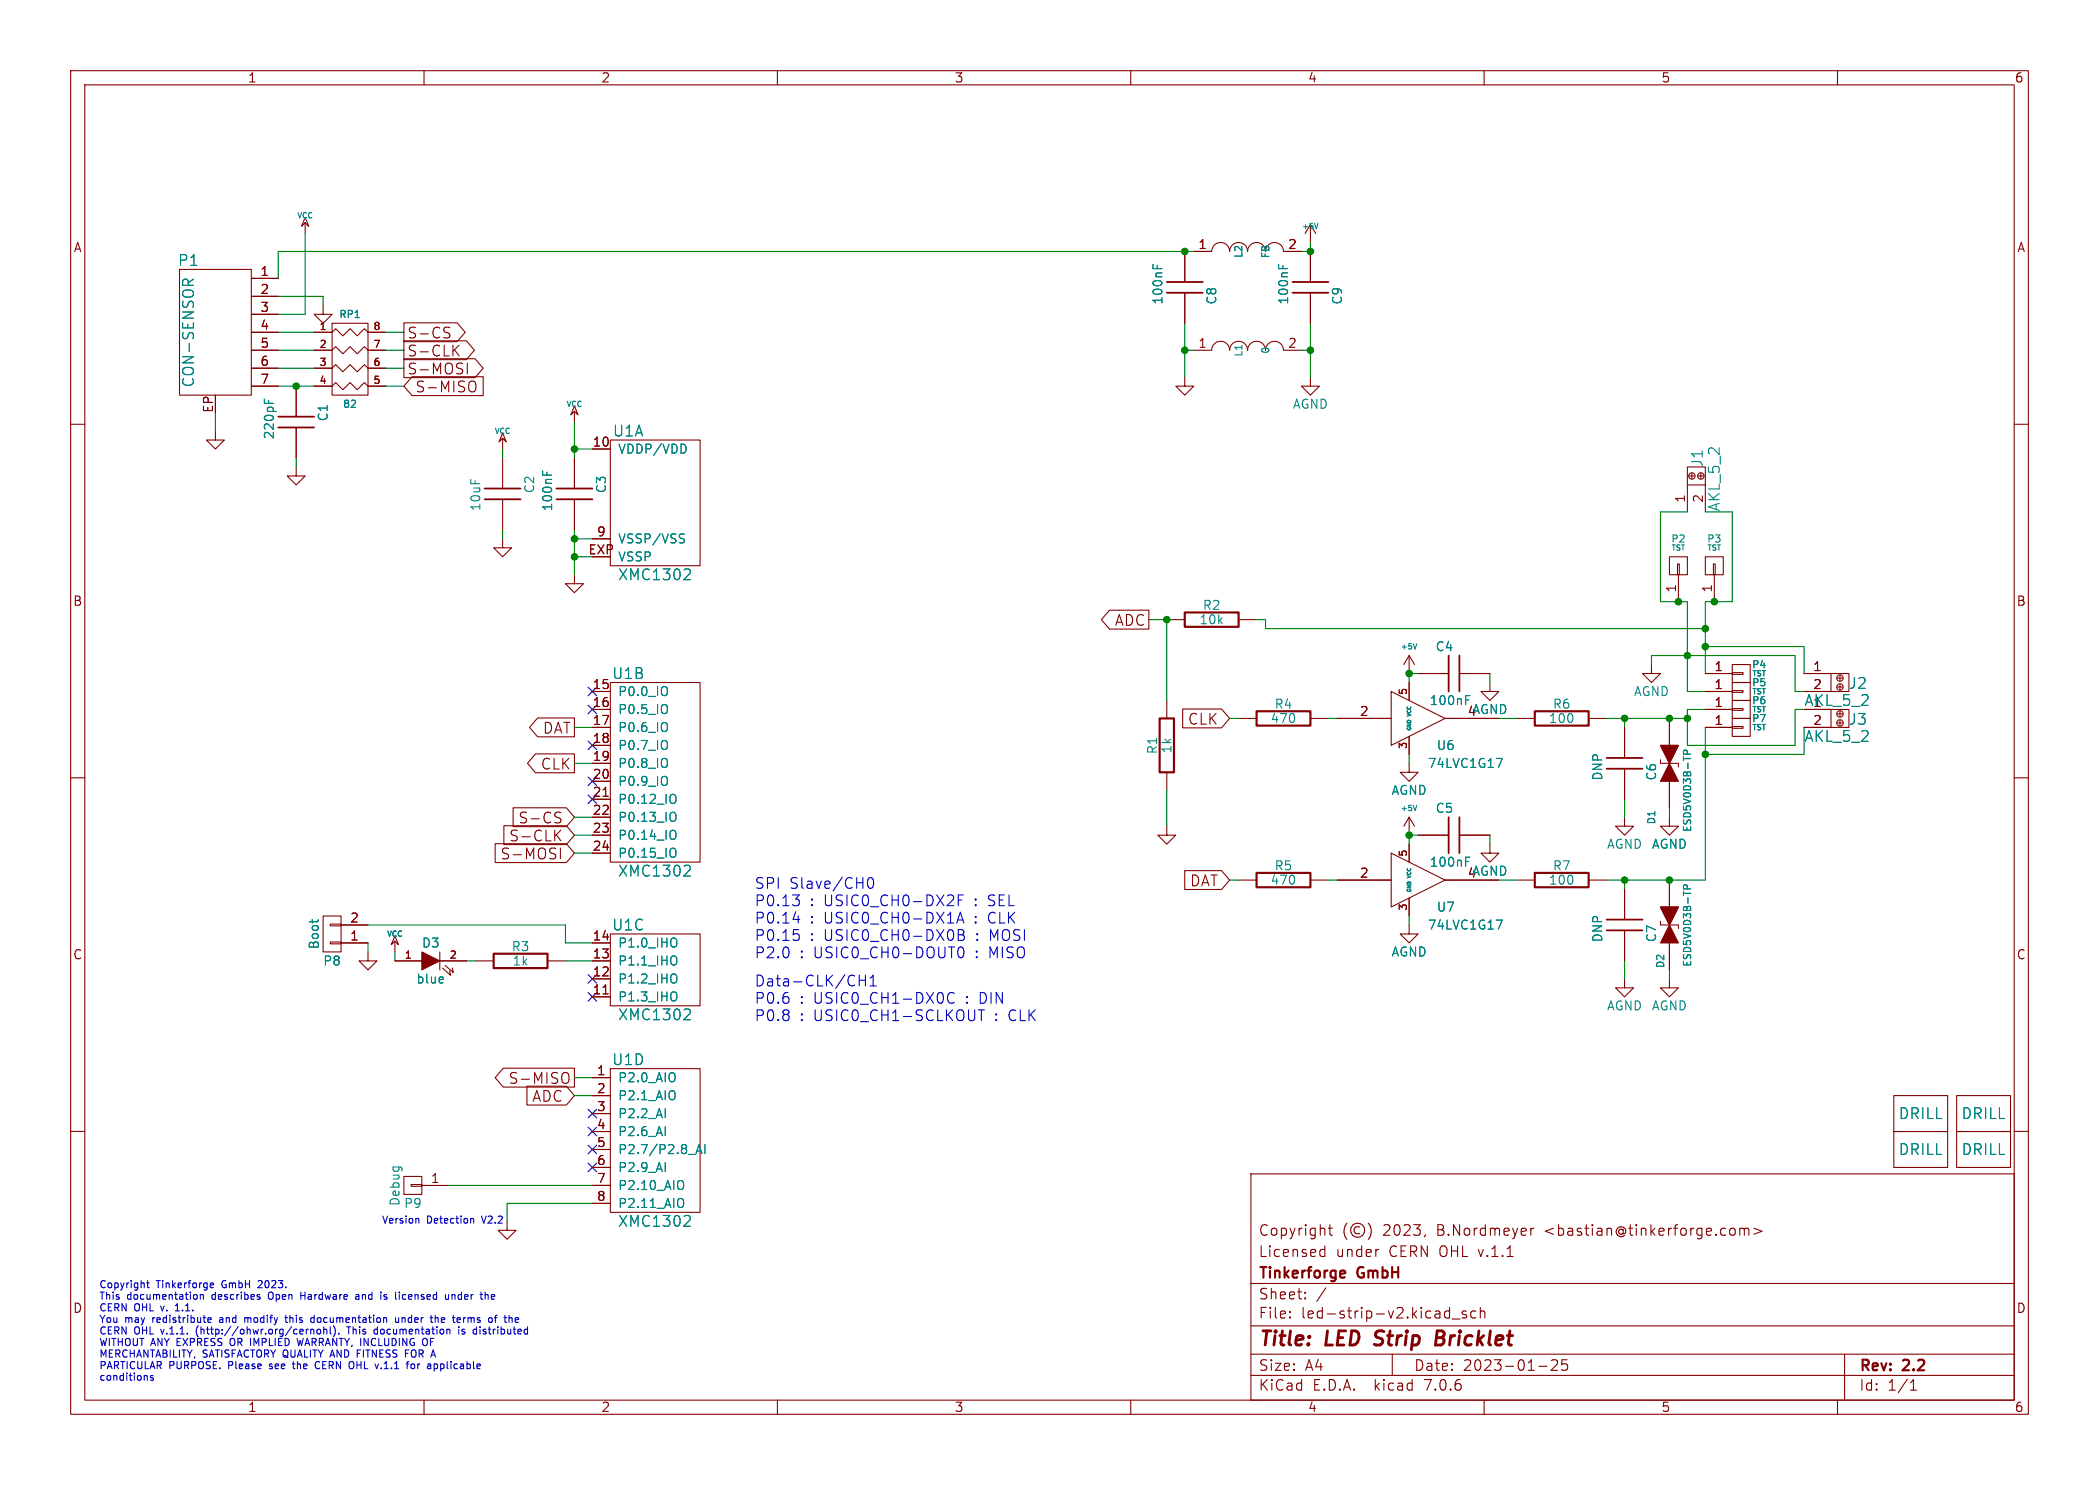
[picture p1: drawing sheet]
<svg xmlns="http://www.w3.org/2000/svg" width="297mm" height="210mm" viewBox="0 0 297 210" stroke-linecap="round" stroke-linejoin="round" font-family="sans-serif">
<g fill="none" stroke="#840000" stroke-width=".15">
<path d="M10 10h277v190h-277zM12 12h273v186h-273zM60 10v2M110 10v2M160 10v2M210 10v2M260 10v2M25.4 38.1h10.2v17.8h-10.2zM35.6 39.4h3.8M43.2 30.7l.5 1.3-.5-.5-.5 .5zM43.2 31.5v1.5M167.6 35.6v4.3"/>
<path d="M168.9 35.6h2.5a1.27 1.27 0 0 1 1.3-1.3 1.27 1.27 0 0 1 1.3 1.3 1.27 1.27 0 0 1 1.3-1.3 1.27 1.27 0 0 1 1.2 1.3 1.27 1.27 0 0 1 1.3-1.3 1.27 1.27 0 0 1 1.3 1.3 1.27 1.27 0 0 1 1.2-1.3 1.27 1.27 0 0 1 1.3 1.3h2.5M185.4 31.8l-.7 1.2M185.4 31.8v2.5M185.4 35.6v4.3M185.4 31.8l.8 1.2M10 60h2M35.6 41.9h3.8M35.6 44.5h3.8M35.6 47h3.8M35.6 49.5h3.8M35.6 52.1h3.8M35.6 54.6h3.8"/>
<path d="M41.9 54.6v4.3M44.4 54.6h2.6l.5-.5 1 1 1-1 1 1 1.1-1 .5 .5h2.5M44.4 52.1h2.6l.5-.5 1 1 1-1 1 1 1.1-1 .5 .5h2.5M44.4 49.5h2.6l.5-.5 1 1 1-1 1 1 1.1-1 .5 .5h2.5M44.4 47h2.6l.5-.5 1 1 1-1 1 1 1.1-1 .5 .5h2.5M45.7 43.2v1.3h1.3l-1.3 1.2-1.3-1.2h1.3M47 45.7h5.1v10.2h-5.1zM57.1 45.7h7.6l1.1 1.3-1.1 1.3h-7.6zM57.1 48.2h8.9l1.1 1.3-1.1 1.4h-8.9zM57.1 50.7h10.1l1.2 1.4-1.2 1.3h-10.1zM58.3 53.3h10.1v2.6h-10.1l-1.2-1.3zM63.1 47a.56 .56 0 0 1 .6 .4l-.2 .3-.5 .1"/>
<path d="M63.1 46.3h.6M64.3 49.5l.7 .8M65 48.8l-.9 .9M66.1 51.4v1.5M66.7 53.9a.51 .51 0 0 1 .6 .5v.5a.51 .51 0 0 1-.6 .5M81.3 57.4l.5 1.3-.5-.5-.5 .5zM81.3 58.2v1.5M167.6 53.3v1.3h1.3l-1.3 1.3-1.2-1.3h1.2M167.6 41.4v4.3M168.9 49.5h2.5a1.27 1.27 0 0 1 1.3-1.2 1.27 1.27 0 0 1 1.3 1.2 1.27 1.27 0 0 1 1.3-1.2 1.27 1.27 0 0 1 1.2 1.2 1.27 1.27 0 0 1 1.3-1.2 1.27 1.27 0 0 1 1.3 1.2 1.27 1.27 0 0 1 1.2-1.2 1.27 1.27 0 0 1 1.3 1.2h2.5M185.4 53.3v1.3h1.3l-1.3 1.3-1.3-1.3h1.3M185.4 41.4v4.3"/>
<path d="M285 60h2M30.5 61v1.2h1.2l-1.2 1.3-1.3-1.3h1.3M41.9 66v1.3h1.3l-1.3 1.3-1.3-1.3h1.3M41.9 60.5v4.3M71.1 76.2v1.3h1.3l-1.3 1.2-1.3-1.2h1.3M71.1 61.2l.5 1.3-.5-.5-.5 .5zM71.1 62v1.5M71.1 64.8v4.3M71.1 70.6v4.3M81.3 64.8v4.3M81.3 70.6v4.3M83.8 63.5h2.6"/>
<path d="M83.8 76.2h2.6M86.4 62.2h12.7v17.8h-12.7zM236.2 78.7h2.6v2.6h-2.6zM237.4 79.8h.2v1.5h-.2zM238.8 66h2.5v2.6h-2.5zM238.8 68.6v3.8M239 67.3h.8M239.4 66.9v.8M240.3 67.3h.7M240.7 66.9v.8M241.3 78.7h2.5v2.6h-2.5zM241.3 68.6v3.8"/>
<path d="M242.4 79.8h.3v1.5h-.3zM81.3 81.3v1.3h1.2l-1.2 1.2-1.3-1.2h1.3M83.8 97.8h2.6M86.4 96.5h12.7v25.4h-12.7zM157 86.3h5.6v2.7h-5.6l-1.2-1.4zM165.1 99.1v2.5M165.1 87.6h2.5M175.3 87.6h2.5M196.8 97.8l7.7 3.8-7.7 3.8zM199.4 92.7v2.6M199.4 96.5v2.6M199.4 92.7l-.8 1.3"/>
<path d="M199.4 92.7l.8 1.3M200.7 95.3h4.3M206.5 95.3h4.3M210.8 96.5v1.3h1.3l-1.3 1.3-1.3-1.3h1.3M233.7 94v1.3h1.2l-1.2 1.2-1.3-1.2h1.3M237.5 81.3v3.8M241.3 95.3h3.8M241.3 97.8h3.8M242.6 81.3v3.8M245.1 95.1h1.5v.3h-1.5zM245.1 94h2.5v2.5h-2.5zM245.1 99.1h2.5v2.5h-2.5z"/>
<path d="M245.1 97.7h1.5v.2h-1.5zM245.1 96.5h2.5v2.6h-2.5zM255.3 95.3h3.8M255.3 97.8h3.8M259.1 95.3h2.5v2.5h-2.5zM260 97.2h.7M260 95.9h.7M260.3 96.8v.7M260.3 95.5v.8M10 110h2M70.1 119.3h10l1.2 1.4-1.2 1.3h-10zM71.3 116.8h8.8l1.2 1.3-1.2 1.3h-8.8z"/>
<path d="M72.6 114.2h7.5l1.2 1.4-1.2 1.3h-7.5zM75.8 106.6h5.5v2.7h-5.5l-1.2-1.3zM76.1 101.5h5.2v2.7h-5.2l-1.2-1.3zM78.7 118l.7 .9M78.8 115.6a.56 .56 0 0 1 .6 .3l-.2 .4-.5 .1M78.8 114.9h.6M79.3 119.9v1.6M79.4 117.4l-.9 .9M83.8 100.3h2.6M83.8 102.9h2.6M83.8 118.1h2.6M83.8 108h2.6"/>
<path d="M83.8 105.4h2.6M83.8 110.5h2.6M83.8 113h2.6M83.8 115.6h2.6M85.3 112.6h.8M165.1 116.8v1.3h1.3l-1.3 1.3-1.3-1.3h1.3M165.1 109.2v2.6M167.3 100.3h5.5l1.2 1.3-1.2 1.3h-5.5zM175.3 101.6h2.5M185.4 101.6h2.6M189.2 101.6h7.6M199.4 108v1.2h1.3l-1.3 1.3-1.3-1.3h1.3"/>
<path d="M199.4 104.1v2.6M199.4 115.6v2.5M199.4 119.4v2.5M199.4 115.6l-.8 1.2M199.4 115.6l.8 1.2M200.7 118.1h4.3M204.5 101.6h7.6M206.5 118.1h4.3M210.8 119.4v1.3h1.3l-1.3 1.2-1.3-1.2h1.3M214.6 101.6h2.6M224.8 101.6h2.5M229.9 115.6v1.2h1.2l-1.2 1.3-1.3-1.3h1.3"/>
<path d="M229.9 102.9v4.3M229.9 108.7v4.3M234.9 107.4v.6h2.6v.5M236.2 115.6v1.2h1.3l-1.3 1.3-1.3-1.3h1.3M236.2 101.6v3.8M236.2 110.5v3.8M241.3 100.3h3.8M241.3 102.9h3.8M245.1 100.2h1.5v.3h-1.5zM245.1 102.7h1.5v.3h-1.5zM245.1 101.6h2.5v2.5h-2.5zM255.3 100.3h3.8"/>
<path d="M255.3 102.9h3.8M259.1 100.3h2.5v2.6h-2.5zM260 102.2h.7M260.3 101.9v.7M260.3 100.6v.7M285 110h2M45.7 129.5h2.6v5.1h-2.6zM46.7 130.7h1.6v.2h-1.6zM46.7 133.2h1.6v.3h-1.6zM48.3 130.8h3.8M48.3 133.4h3.8M52.1 134.6v1.3h1.2l-1.2 1.3-1.3-1.3h1.3"/>
<path d="M55.9 132.3l.5 1.3-.5-.5-.5 .5zM55.9 135.9h3.8M55.9 133.1v1.5M62.2 135.9h3.8M62.2 134.6v2.6M62.6 136.9l1.2 1-.2-.6M63 136.5l1.1 1-.1-.6M67.3 135.9h2.5M77.5 135.9h2.5M83.8 120.7h2.6M83.8 138.4h2.6M83.8 135.9h2.6"/>
<path d="M83.8 133.4h2.6M86.4 132.1h12.7v10.1h-12.7zM167.6 123.1h5.2l1.2 1.4-1.2 1.3h-5.2zM175.3 124.5h2.5M185.4 124.5h2.6M189.2 124.5h7.6M196.8 120.7l7.7 3.8-7.7 3.8zM199.4 130.8v1.3h1.3l-1.3 1.3-1.3-1.3h1.3M199.4 127v2.5M204.5 124.5h7.6M214.6 124.5h2.6M224.8 124.5h2.5"/>
<path d="M229.9 138.4v1.3h1.2l-1.2 1.3-1.3-1.3h1.3M229.9 125.7v4.3M229.9 131.6v4.3M234.9 130.3v.5h2.6v.5M236.2 138.4v1.3h1.3l-1.3 1.3-1.3-1.3h1.3M236.2 124.5v3.8M236.2 133.4v3.8M10 160h2M71.2 151.1h10.1v2.6h-10.1l-1.1-1.3zM74.6 153.6h5.5l1.2 1.3-1.2 1.4h-5.5zM79.9 151.7a.51 .51 0 0 1 .6 .5v.5a.51 .51 0 0 1-.6 .5M83.8 152.4h2.6"/>
<path d="M83.8 154.9h2.6M83.8 157.5h2.6M83.8 141h2.6M85.3 140.6h.8M86.4 151.1h12.7v20.4h-12.7zM268 154.9h7.6v5.1h-7.6zM276.9 154.9h7.6v5.1h-7.6zM285 160h2M57.1 166.4h2.6v2.5h-2.6zM58.2 167.5h1.5v.3h-1.5zM59.7 167.6h3.8M71.8 172.7v1.3h1.2l-1.2 1.3-1.3-1.3h1.3"/>
<path d="M83.8 160h2.6M83.8 162.6h2.6M83.8 165.1h2.6M83.8 167.6h2.6M83.8 170.2h2.6M177 166h108v32h-108zM186.9 177.6l.1 .1 .5-.1M186.9 176.8l.1-.1 .5 .1M187.5 176.2v1.5M188 173.7h.5M188.2 173.2v1.3v.1l.3 .1M190.6 173a1.72 1.72 0 0 0 0 2.3"/>
<path d="M192.4 173.6a.52 .52 0 0 0-.8 .4 .52 .52 0 0 0 .8 .4M193.6 173a1.72 1.72 0 0 1 0 2.3M195 176.7h.1M201.7 174.6l-.2 .3M216.6 173.7v1M217 173.7l-.3 .1-.1 .2M245 173.7a.41 .41 0 0 1 .5 .3v.4a.41 .41 0 0 1-.5 .3M246.2 173.8a.37 .37 0 0 1 .6 .1M246.2 173.7v1M246.8 173.9l.2-.2 .4 .1 .1 .9M246.8 173.9v.8M248.2 173.7l1.1 .4-1.1 .5"/>
<path d="M268 160h7.6v5.1h-7.6zM276.9 160h7.6v5.1h-7.6zM60 198v2M110 198v2M160 198v2M177 194.5h108M177 191.5h108M177 187.5h108M177 181.5h108M182.5 186.3h.1l-.1 .1M182.5 186.3v.1M182.5 185.5v.1"/>
<path d="M182.5 185.5h.1l-.1 .1M184.7 183.6v.1M184.7 183.6h-.1l.1 .1M184.7 182.8v.1M184.7 182.8h-.1l.1 .1M187.6 182.1l-1.3 2M197 191.5v3M204.7 185.4l.4 .1M205.1 184.9v1.5M205.1 186.3l-.4 .1M205.5 186.5h1.1M207.5 185.5l-.4-.1-.2 .2 .1 .2 .5 .2v.1v.2l-.2 .1-.4-.1"/>
<path d="M208.8 185.5l-.4-.1-.3 .3v.4l.1 .2 .2 .1 .4-.1M209.5 185.5a.37 .37 0 0 1 .6 .1v.8M209.5 184.9v1.5M210 198v2M217.7 193.2h1.2M219.5 192.4l.2-.1 .5 .1a.41 .41 0 0 1 .1 .5l-.8 .9h.9M221.7 192.3h-.7v.7l.2-.1h.5l.1 .3-.1 .5-.2 .1h-.3l-.2-.1M260 198v2M261 191.5v6.5M270.3 196.6h.9M270.3 195.5l.4-.4v1.5"/>
<circle cx="239.4" cy="67.3" r=".46"/>
<circle cx="240.7" cy="67.3" r=".46"/>
<circle cx="260.3" cy="95.9" r=".46"/>
<circle cx="260.3" cy="97.2" r=".46"/>
<circle cx="260.3" cy="102.2" r=".46"/>
<circle cx="260.3" cy="101" r=".46"/>
<circle cx="192.1" cy="174" r="1"/>
</g>
<path d="M194.5 190.1l.2 .1M194.8 188.4l-.2 .4 .1 .2M203.2 189.2h.7M203.9 189.2l.3 .1M204 188.2h-.6l-.3 2h.8l.2-.1M204.1 189.1l-.2 .1" fill="none" stroke="#840000" stroke-width=".4"/>
<path d="M167.6 86.6h7.7v2h-7.7zM164.1 101.6h2v7.6h-2zM177.8 100.6h7.6v2h-7.6zM217.2 100.6h7.6v2h-7.6zM69.8 134.9h7.7v2h-7.7zM177.8 123.4h7.6v2.1h-7.6zM217.2 123.4h7.6v2.1h-7.6zM190.1 179.7l.2 .1v.2l-.7 .2M190.3 180.6l-.2 .1" fill="none" stroke="#840000" stroke-width=".3"/>
<g fill="none" stroke="#008484" stroke-width=".15">
<path d="M27.4 39.5l-.8 .5M163.1 37.4v.6M163.7 37.6v.4M180.9 37.4v.6M181.5 37.6v.4M186.5 31.6l-.2 .7M25.8 40.3v-.5a.41 .41 0 0 1 .4-.3 .41 .41 0 0 1 .4 .3v.5M37.4 56.4v.6M38 56.6v.4M76.8 66.6v.6M77.4 66.8v.4M96.4 75.5l.4 .1"/>
<path d="M96.6 76.2l.2 .2v.3l-.2 .1M97 63.1v.7M94.4 97.3v.9M94.4 99.8v.9M97.4 80.5h.1a.41 .41 0 0 1 .1 .6l-.9 .9h1M200.5 91l-.3 .8M207.4 99h.4M207.4 98.4h.6M94.4 102.4v.9M94.4 104.9v.9M94.4 107.4v.9M94.4 110v.9"/>
<path d="M95.3 112.3l.2 .1a.81 .81 0 0 1-.2 1.2M95.3 114.9h.2a.81 .81 0 0 1-.2 1.2M95.3 117.4l.2 .1a.81 .81 0 0 1-.2 1.2M95.3 120h.2a.81 .81 0 0 1-.2 1.2M200.5 113.9l-.3 .7M211.7 107.3h.9l-.6 1.2M238.7 106.7v-.5l-.2-.1h-.2l-.1 .6h1M44.2 130.1v.4M45 130.1v.1M62.7 138.2v.3l-.6 .1M95.6 132.7a.9 .9 0 0 1 0 1.2M95.6 135.3a.9 .9 0 0 1 0 1.1"/>
<path d="M95.6 137.8a.9 .9 0 0 1 0 1.1M97.4 122.4h.1a.41 .41 0 0 1 .1 .6l-.9 .9h1M207.4 121.8h.4M207.4 121.2h.6M211.7 130.1h.9l-.6 1.3M238.7 125.7v-.5l-.2-.1-.2 .1-.1 .5h1M95.6 140.3a.9 .9 0 0 1 0 1.2M97.4 142.7l.1 .1a.41 .41 0 0 1 .1 .5l-.9 .9h1M96.5 167a.9 .9 0 0 1 0 1.2M96.5 169.6a.9 .9 0 0 1 0 1.1M97.4 171.9l.1 .1a.41 .41 0 0 1 .1 .5l-.9 .9h1M97.4 163.3h1"/>
<path d="M98.5 163.1l.4-1.2 .4 1.2M98.6 162.8h.6M99.8 161.9v1.2"/>
</g>
<g fill="none" stroke="#840000" stroke-width=".25">
<path d="M165.1 39.9h5.1M182.9 39.9h5.1M39.4 58.9h5M165.1 41.4h5.1M182.9 41.4h5.1M39.4 60.5h5M68.6 70.6h5.1M68.6 69.1h5.1M78.7 70.6h5.1M78.7 69.1h5.1M205 92.7v5.1M206.5 92.7v5.1"/>
<path d="M205 115.6v5.1M206.5 115.6v5.1M227.3 108.7h5.1M227.3 107.2h5.1M227.3 131.6h5.1M227.3 130h5.1"/>
</g>
<g fill="#840000" stroke="#840000" stroke-width=".15">
<path d="M234.9 128.3h2.6l-1.3 2.5z"/>
<path d="M236.2 130.8l1.3 2.6h-2.6z"/>
<path d="M234.9 105.4h2.6l-1.3 2.6z"/>
<path d="M236.2 108l1.3 2.5h-2.6z"/>
<path d="M59.7 134.6l2.5 1.3-2.5 1.3z"/>
</g>
<g fill="none" stroke="#0000c2" stroke-width=".15">
<path d="M112.2 130h1M112.3 131.5h.7M112.8 127.1l.3 .3v.4l-.3 .3M112.8 132l.3 .3v.4l-.3 .3M112.9 129.5v1M113.1 126.6l-.5 .5M121.6 137.9v1.5M121.6 138.6h.9M122.5 137.9v1.5M122.9 124.3a.36 .36 0 0 1 .4-.2 .36 .36 0 0 1 .2 .3 .79 .79 0 0 1-.4 1.2 .93 .93 0 0 1-.2-1.3zM123.1 139.4h.9M123.1 138.3l.4-.4v1.5"/>
<path d="M135.4 130.5l.5-1.5 .5 1.5M135.5 130.1h.7M135.6 127.3h.5M135.6 131.5h.6a.36 .36 0 0 1 .2 .4 .36 .36 0 0 1-.3 .3 .41 .41 0 0 1 .4 .4 .41 .41 0 0 1-.3 .4h-.6zM135.6 132.2h.5M135.7 134a.36 .36 0 0 1 .6 .2 .79 .79 0 0 1-.4 1.2 1.01 1.01 0 0 1-.2-1.4zM136.3 126.6h-.7v1.5M135 140.5a.61 .61 0 0 0-.7 0 .61 .61 0 0 0-.2 .7 .57 .57 0 0 0 .3 .6 .57 .57 0 0 0 .6-.1M138.9 142.8v1.5M59 172.3l.3 .2v.5M66.6 172.4h.4v.6M20.7 194.5l.1 .2v.5"/>
<path d="M20.7 181.4h.4M20.9 181.1v.9l.2 .1M21.7 194.6l-.3-.1-.1 .2v.1l.4 .1v.2h-.4M24.8 185.4h.6M25 184.5l-.2 .2M27.6 183.1h.2l.1 .2v.4h-.3M27.8 187.9v.7M28.3 183.2l.2-.1h.2l.1 .6M28.3 183.1v.6M29.4 186.7l.5-.1-.1-.2-.2-.1-.2 .2 .1 .5h.3M29.7 181.6l.2-.2h.2l.1 .2v.1l-.5 .1M29.7 182l.2 .1h.3"/>
<path d="M31.1 186.7v.3M32.6 189.4v.7M34.6 186.3v.7M34.9 186.3l-.3 .1M36.6 181.1l-.1 .1M36.7 183.4l.1 .2-.1 .1M36.7 183.1h.1M37.1 181.5l-.6 .6h.6M38 182.9v.7M38.1 193.5l.1 .1M38.2 192.9v.3M40.3 186.3h.4"/>
<path d="M40.4 186v.9l.3 .1M41.4 192.9h.3M41.5 192.5v.9l.2 .2M42 189.3l.3 1 .2-.7 .2 .7M42.6 182.7v1M42.6 183.2h.5M44 186.8l.2 .2h.3M44 188v.7M44 188.1l.1-.1h.3v.7M44.5 186.4l-.3-.1-.2 .2M44.5 186v1M44.8 192.6a.5 .5 0 0 0-.2 .6 .5 .5 0 0 0 .6 .3"/>
<path d="M44.9 188h.3l.2 .2v.3l-.2 .2-.3-.1-.1-.1zM45.8 188.1l.2-.1h.2v.7M45.8 187.6v1.1M46.7 187.6v.9l.2 .2M47.2 187.5a1.19 1.19 0 0 1 0 1.5M47.9 188.6v.1M49.3 187.6v1.1M49.9 192.6a.72 .72 0 0 1 0 .9M50.4 183.1h.3l.1 .6M50.5 191.4h.4M50.8 183.3l-.3 .1-.2 .1 .2 .2h.3M53 188.6l.1 .1 .3-.1"/>
<path d="M53.4 188h-.3l-.1 .1M53.4 187.6v1.1M54.3 183.7h.4M54.7 183.1h-.2l-.2 .1 .1 .2 .3 .1M56 186.3v.7h.3l.1-.1M56.4 186.3v.7M56.5 182.7v.1M56.9 186.3v.7M57 183.1l-.1 .2 .1 .4M57 186.3l-.1 .1M57.4 191.4h.3M58.2 192.9h.3l.2 .2v.3l-.2 .2-.3-.1-.1-.1z"/>
<path d="M60.3 189.3a.72 .72 0 0 1 0 .9M61.4 192.9h.3l.2 .2-.1 .4h-.4M61.6 186.4l.1-.1 .3 .1v.6M61.6 186v1M63 183.1l.1 .6h.2h.2M63.5 183.1v.6M63.5 188l.2 .1v.6M64 183.1v.6M64.3 183.1h-.2l-.1 .1M64.9 187.6v.1M64.9 188v.7M65 186.3l.2 .3-.5 .1"/>
<path d="M65.1 187h-.1M65.4 188.6h.3M65.6 186.3v.7M65.6 186.4v.1M65.7 188h-.2l-.1 .1v.2l.3 .1M67.9 187.6v.1M67.9 188v.7M68.8 183.1l.3 .1v.5M69.6 183.1v.6M70 186.3h.3M70 183.3l-.5 .1M70.3 186l-.2 .1v.9"/>
<path d="M72.9 187h.4M72.9 186.4l.3-.1 .2 .3-.5 .1"/>
</g>
<g fill="none" stroke="#008400" stroke-width=".15">
<path d="M43.2 33v11.5h-3.8M168.9 35.6h-129.5v3.8M185.4 34.3v1.3h-1.3M30.5 58.4v2.6M39.4 49.5h5M39.4 54.6h5M39.4 41.9h6.3v1.3M39.4 47h5M39.4 52.1h5M54.6 49.5h2.5M54.6 54.6h2.5M54.6 47h2.5"/>
<path d="M54.6 52.1h2.5M81.3 59.7v5.1M167.6 49.5h1.3M167.6 45.7v7.6M184.1 49.5h1.3M185.4 45.7v7.6M41.9 64.8v1.2M71.1 63.5v1.3M71.1 74.9v1.3M81.3 74.9v6.4M81.3 78.7h2.5M81.3 63.5h2.5"/>
<path d="M81.3 76.2h2.5M238.8 72.4h-3.9v12.7h3.9v12.7h2.5M241.3 72.4h3.8v12.7h-3.8v10.2M162.6 87.6h2.5v11.5M177.8 87.6h1.3v1.3h62.2M200.7 95.3h-1.3v1.2M210.8 95.3v1.2M233.7 94v-1.3h20.3v5.1h1.3M241.3 91.4h14v3.9M81.3 118.1h2.5M81.3 108h2.5M81.3 115.6h2.5"/>
<path d="M81.3 102.9h2.5M165.1 111.8v5M174 101.6h1.3M188 101.6h1.2M199.4 106.7v1.3M200.7 118.1h-1.3v1.3M210.8 118.1v1.3M212.1 101.6h2.5M227.3 101.6h11.5M229.9 101.6v1.3M229.9 113v2.6M236.2 114.3v1.3"/>
<path d="M241.3 102.9v21.6h-14M241.3 100.3h-2.5v5.1h15.2v-5.1h1.3M255.3 102.9v3.8h-14M52.1 130.8h27.9v2.6h3.8M52.1 133.4v1.2M55.9 134.6v1.3M66 135.9h1.3M80 135.9h3.8M81.3 120.7h2.5M174 124.5h1.3M188 124.5h1.2M199.4 129.5v1.3"/>
<path d="M212.1 124.5h2.5M229.9 124.5v1.2M229.9 135.9v2.5M236.2 137.2v1.2M81.3 154.9h2.5M81.3 152.4h2.5M63.5 167.6h20.3M83.8 170.2h-12v2.5"/>
</g>
<g fill="none" stroke="#000084" stroke-width=".15">
<path d="M83.2 99.7l1.2 1.2M83.2 97.2l1.2 1.2M84.4 99.7l-1.2 1.2M84.4 97.2l-1.2 1.2M83.2 112.4l1.2 1.2M83.2 104.8l1.2 1.2M83.2 109.9l1.2 1.2M84.4 112.4l-1.2 1.2M84.4 104.8l-1.2 1.2M84.4 109.9l-1.2 1.2M83.2 137.8l1.2 1.2M84.4 137.8l-1.2 1.2"/>
<path d="M83.2 156.9l1.2 1.2M83.2 159.4l1.2 1.2M83.2 140.4l1.2 1.2M84.4 156.9l-1.2 1.2M84.4 159.4l-1.2 1.2M84.4 140.4l-1.2 1.2M83.2 164.5l1.2 1.2M83.2 162l1.2 1.2M84.4 164.5l-1.2 1.2M84.4 162l-1.2 1.2"/>
</g>
<g fill="#008400" stroke="#008400" stroke-width=".15">
<circle cx="199.4" cy="118.1" r=".46"/>
<circle cx="199.4" cy="95.3" r=".46"/>
<circle cx="238.8" cy="92.7" r=".46"/>
<circle cx="236.2" cy="124.5" r=".46"/>
<circle cx="242.6" cy="85.1" r=".46"/>
<circle cx="241.3" cy="88.9" r=".46"/>
<circle cx="241.3" cy="91.4" r=".46"/>
<circle cx="237.5" cy="85.1" r=".46"/>
<circle cx="229.9" cy="101.6" r=".46"/>
<circle cx="229.9" cy="124.5" r=".46"/>
<circle cx="241.3" cy="106.7" r=".46"/>
<circle cx="165.1" cy="87.6" r=".46"/>
<circle cx="81.3" cy="78.7" r=".46"/>
<circle cx="81.3" cy="76.2" r=".46"/>
<circle cx="81.3" cy="63.5" r=".46"/>
<circle cx="41.9" cy="54.6" r=".46"/>
<circle cx="238.8" cy="101.6" r=".46"/>
<circle cx="236.2" cy="101.6" r=".46"/>
<circle cx="167.6" cy="49.5" r=".46"/>
<circle cx="185.4" cy="35.6" r=".46"/>
<circle cx="185.4" cy="49.5" r=".46"/>
<circle cx="167.6" cy="35.6" r=".46"/>
</g>
<g font-size="2.8" fill="#840000">
<text x="178" y="190.9">Title:</text>
<text x="187.7" y="190.9">LED</text>
<text x="195.4" y="190.9">Strip</text>
<text x="204.8" y="190.9">Bricklet</text>
</g>
<g font-size="2.1" fill="#008484">
<text x="25.1" y="37.8">P1</text>
<text x="27.7" y="54.9" transform="rotate(-90 27.7 54.9)">CON-SENSOR</text>
<text x="86.6" y="62">U1A</text>
<text x="241.1" y="66.2" transform="rotate(-90 241.1 66.2)">J1</text>
<text x="243.6" y="72.4" transform="rotate(-90 243.6 72.4)">AKL_5_2</text>
<text x="87.4" y="82.3">XMC1302</text>
<text x="86.5" y="96.2">U1B</text>
<text x="255.2" y="100.1">AKL_5_2</text>
<text x="261.5" y="97.6">J2</text>
<text x="255.2" y="105.1">AKL_5_2</text>
<text x="261.5" y="102.7">J3</text>
<text x="87.4" y="124.2">XMC1302</text>
<text x="86.5" y="131.8">U1C</text>
<text x="87.4" y="144.5">XMC1302</text>
<text x="86.5" y="150.9">U1D</text>
<text x="268.6" y="158.5">DRILL</text>
<text x="277.5" y="158.5">DRILL</text>
<text x="268.6" y="163.6">DRILL</text>
<text x="277.5" y="163.6">DRILL</text>
<text x="87.4" y="173.7">XMC1302</text>
</g>
<g font-size="2.1" fill="#840000">
<text x="57.5" y="48.1">S-CS</text>
<text x="57.5" y="50.6">S-CLK</text>
<text x="57.5" y="53.2">S-MOSI</text>
<text x="58.7" y="55.7">S-MISO</text>
<text x="157.7" y="88.7">ADC</text>
<text x="76.8" y="104">DAT</text>
<text x="168" y="102.7">CLK</text>
<text x="76.5" y="109">CLK</text>
<text x="72" y="119.2">S-CLK</text>
<text x="73.3" y="116.7">S-CS</text>
<text x="70.7" y="121.7">S-MOSI</text>
<text x="168.3" y="125.6">DAT</text>
<text x="71.9" y="153.5">S-MISO</text>
<text x="75.2" y="156">ADC</text>
<text x="178" y="178">Licensed</text>
<text x="178" y="175">Copyright</text>
<text x="189" y="178">under</text>
<text x="195.7" y="175">2023,</text>
<text x="196.6" y="178">CERN OHL v.1.1</text>
<text x="203.5" y="175">B.Nordmeyer</text>
<text x="218.8" y="175">&lt;bastian@tinkerforge.com&gt;</text>
<text x="178" y="184">Sheet:</text>
<text x="178" y="181.2">Tinkerforge</text>
<text x="192.2" y="181.2">GmbH</text>
<text x="178" y="186.7">File:</text>
<text x="184.1" y="186.7">led-strip-v2.kicad_sch</text>
<text x="178" y="196.9">KiCad</text>
<text x="178" y="194.1">Size:</text>
<text x="184.7" y="194.1">A4</text>
<text x="185.7" y="196.9">E.D.A.</text>
<text x="194.6" y="196.9">kicad</text>
<text x="200" y="194.1">Date:</text>
<text x="201.8" y="196.9">7.0.6</text>
<text x="207" y="194.1">2023-01-25</text>
<text x="263" y="194.3">Rev:</text>
<text x="263" y="196.9">Id:</text>
<text x="267.1" y="196.9">1/1</text>
<text x="269.4" y="194.3">2.2</text>
</g>
<g font-size="2.1" fill="#0000c2">
<text x="106.7" y="125.8">SPI</text>
<text x="111.7" y="125.8">Slave/CH0</text>
<text x="106.7" y="128.3">P0.13</text>
<text x="106.7" y="130.7">P0.14</text>
<text x="114.6" y="128.3">: USIC0_CH0-DX2F</text>
<text x="114.6" y="130.7">: USIC0_CH0-DX1A</text>
<text x="138.1" y="128.3">: SEL</text>
<text x="138.1" y="130.7">: CLK</text>
<text x="106.7" y="133.2">P0.15</text>
<text x="106.7" y="135.6">P2.0</text>
<text x="113.1" y="135.6">: USIC0_CH0-DOUT0</text>
<text x="114.6" y="133.2">: USIC0_CH0-DX0B</text>
<text x="138.2" y="135.6">: MISO</text>
<text x="138.3" y="133.2">: MOSI</text>
<text x="106.7" y="139.6">Data-CLK/CH1</text>
<text x="106.7" y="142.1">P0.6</text>
<text x="113.1" y="142.1">: USIC0_CH1-DX0C</text>
<text x="136.8" y="142.1">: DIN</text>
<text x="106.7" y="144.5">P0.8</text>
<text x="113.1" y="144.5">: USIC0_CH1-SCLKOUT</text>
<text x="141" y="144.5">: CLK</text>
</g>
<g font-size="1.8" fill="#840000">
<text x="35" y="11.9">1</text>
<text x="85" y="11.9">2</text>
<text x="135" y="11.9">3</text>
<text x="185" y="11.9">4</text>
<text x="235" y="11.9">5</text>
<text x="285" y="11.9">6</text>
<text x="10.3" y="35.9">A</text>
<text x="169.5" y="35.3">1</text>
<text x="182.2" y="35.3">2</text>
<text x="285.3" y="35.9">A</text>
<text x="36.8" y="39.1">1</text>
<text x="36.8" y="41.7">2</text>
<text x="36.8" y="44.2">3</text>
<text x="36.8" y="46.7">4</text>
<text x="36.8" y="49.3">5</text>
<text x="36.8" y="51.8">6</text>
<text x="169.5" y="49.3">1</text>
<text x="182.2" y="49.3">2</text>
<text x="30.2" y="58.5" transform="rotate(-90 30.2 58.5)">EP</text>
<text x="36.8" y="54.4">7</text>
<text x="83.8" y="63.2">10</text>
<text x="238.5" y="71.2" transform="rotate(-90 238.5 71.2)">1</text>
<text x="241" y="71.2" transform="rotate(-90 241 71.2)">2</text>
<text x="84.4" y="75.9">9</text>
<text x="83.2" y="78.5">EXP</text>
<text x="237.2" y="83.9" transform="rotate(-90 237.2 83.9)">1</text>
<text x="242.3" y="83.9" transform="rotate(-90 242.3 83.9)">1</text>
<text x="10.3" y="85.9">B</text>
<text x="285.3" y="85.9">B</text>
<text x="242.5" y="95">1</text>
<text x="256.5" y="95">1</text>
<text x="83.8" y="97.5">15</text>
<text x="83.8" y="100.1">16</text>
<text x="192.3" y="101.3">2</text>
<text x="207.6" y="101.3">4AGND</text>
<text x="242.5" y="100.1">1</text>
<text x="242.5" y="97.5">1</text>
<text x="256.5" y="97.5">2</text>
<text x="83.8" y="102.6">17</text>
<text x="83.8" y="105.2">18</text>
<text x="83.8" y="107.7">19</text>
<text x="242.5" y="102.6">1</text>
<text x="256.5" y="102.6">2</text>
<text x="83.8" y="110.2">20</text>
<text x="83.8" y="112.8">21</text>
<text x="83.8" y="115.3">22</text>
<text x="83.8" y="117.9">23</text>
<text x="83.8" y="120.4">24</text>
<text x="192.3" y="124.2">2</text>
<text x="49.5" y="130.6">2</text>
<text x="10.3" y="135.9">C</text>
<text x="49.5" y="133.1">1</text>
<text x="83.8" y="135.6">13</text>
<text x="83.8" y="133.1">14</text>
<text x="285.3" y="135.9">C</text>
<text x="83.8" y="140.7">11</text>
<text x="83.8" y="138.2">12</text>
<text x="84.4" y="152.1">1</text>
<text x="84.4" y="154.7">2</text>
<text x="84.4" y="157.2">3</text>
<text x="84.4" y="159.8">4</text>
<text x="60.9" y="167.4">1</text>
<text x="84.4" y="162.3">5</text>
<text x="84.4" y="164.8">6</text>
<text x="84.4" y="167.4">7</text>
<text x="84.4" y="169.9">8</text>
<text x="10.3" y="185.9">D</text>
<text x="285.3" y="185.9">D</text>
<text x="35" y="199.9">1</text>
<text x="85" y="199.9">2</text>
<text x="135" y="199.9">3</text>
<text x="185" y="199.9">4</text>
<text x="235" y="199.9">5</text>
<text x="285" y="199.9">6</text>
</g>
<g font-size="1.8" fill="#008484">
<text x="164.7" y="43.2" transform="rotate(-90 164.7 43.2)">100nF</text>
<text x="172.3" y="43.2" transform="rotate(-90 172.3 43.2)">C8</text>
<text x="182.5" y="43.2" transform="rotate(-90 182.5 43.2)">100nF</text>
<text x="190.1" y="43.2" transform="rotate(-90 190.1 43.2)">C9</text>
<text x="46.6" y="59.7" transform="rotate(-90 46.6 59.7)">C1</text>
<text x="182.8" y="58">AGND</text>
<text x="39" y="62.2" transform="rotate(-90 39 62.2)">220pF</text>
<text x="87.4" y="64.4">VDDP/VDD</text>
<text x="75.8" y="69.8" transform="rotate(-90 75.8 69.8)">C2</text>
<text x="86" y="69.8" transform="rotate(-90 86 69.8)">C3</text>
<text x="68.2" y="72.4" transform="rotate(-90 68.2 72.4)">10uF</text>
<text x="78.3" y="72.4" transform="rotate(-90 78.3 72.4)">100nF</text>
<text x="87.4" y="77.1">VSSP/VSS</text>
<text x="87.4" y="79.6">VSSP</text>
<text x="169.6" y="88.5">10k</text>
<text x="170.1" y="86.5">R2</text>
<text x="203" y="92.3">C4</text>
<text x="87.4" y="98.7">P0.0_IO</text>
<text x="87.4" y="101.2">P0.5_IO</text>
<text x="180.3" y="100.4">R4</text>
<text x="202.2" y="99.9">100nF</text>
<text x="219.6" y="100.4">R6</text>
<text x="231.1" y="98.7">AGND</text>
<text x="256.5" y="100.1">1</text>
<text x="87.4" y="103.7">P0.6_IO</text>
<text x="87.4" y="106.3">P0.7_IO</text>
<text x="163.9" y="106.8" transform="rotate(-90 163.9 106.8)">R1</text>
<text x="166" y="106.6" transform="rotate(-90 166 106.6)">1k</text>
<text x="179.7" y="102.5">470</text>
<text x="203.2" y="106.3">U6</text>
<text x="219.1" y="102.5">100</text>
<text x="87.4" y="108.8">P0.8_IO</text>
<text x="87.4" y="111.4">P0.9_IO</text>
<text x="87.4" y="113.9">P0.12_IO</text>
<text x="196.8" y="112.6">AGND</text>
<text x="201.9" y="108.8">74LVC1G17</text>
<text x="226.9" y="110.5" transform="rotate(-90 226.9 110.5)">DNP</text>
<text x="234.5" y="110.5" transform="rotate(-90 234.5 110.5)">C6</text>
<text x="87.4" y="116.4">P0.13_IO</text>
<text x="87.4" y="119">P0.14_IO</text>
<text x="203" y="115.2">C5</text>
<text x="87.4" y="121.5">P0.15_IO</text>
<text x="179.7" y="125.3">470</text>
<text x="180.3" y="123.3">R5</text>
<text x="202.2" y="122.8">100nF</text>
<text x="207.6" y="124.2">4AGND</text>
<text x="219.1" y="125.3">100</text>
<text x="219.6" y="123.3">R7</text>
<text x="227.3" y="120.2">AGND</text>
<text x="233.6" y="120.2">AGND</text>
<text x="201.9" y="131.7">74LVC1G17</text>
<text x="203.2" y="129.1">U7</text>
<text x="45.3" y="134.3" transform="rotate(-90 45.3 134.3)">Boot</text>
<text x="45.6" y="136.8">P8</text>
<text x="59.6" y="134.2">D3</text>
<text x="72.3" y="134.7">R3</text>
<text x="72.4" y="136.8">1k</text>
<text x="87.4" y="136.8">P1.1_IHO</text>
<text x="87.4" y="134.2">P1.0_IHO</text>
<text x="196.8" y="135.5">AGND</text>
<text x="226.9" y="133.3" transform="rotate(-90 226.9 133.3)">DNP</text>
<text x="234.5" y="133.3" transform="rotate(-90 234.5 133.3)">C7</text>
<text x="58.8" y="139.3">blue</text>
<text x="87.4" y="141.8">P1.3_IHO</text>
<text x="87.4" y="139.3">P1.2_IHO</text>
<text x="227.3" y="143.1">AGND</text>
<text x="233.6" y="143.1">AGND</text>
<text x="87.4" y="153.3">P2.0_AIO</text>
<text x="87.4" y="155.8">P2.1_AIO</text>
<text x="87.4" y="158.3">P2.2_AI</text>
<text x="87.4" y="160.9">P2.6_AI</text>
<text x="87.4" y="163.4">P2.7/P2.8_AI</text>
<text x="87.4" y="166">P2.9_AI</text>
<text x="56.7" y="170.6" transform="rotate(-90 56.7 170.6)">Debug</text>
<text x="57.1" y="171">P9</text>
<text x="87.4" y="168.5">P2.10_AIO</text>
<text x="87.4" y="171">P2.11_AIO</text>
</g>
<g font-size="1.4" fill="#008484">
<text x="176" y="36.6" transform="rotate(-90 176 36.6)">L2</text>
<text x="179.8" y="36.6" transform="rotate(-90 179.8 36.6)">FB</text>
<text x="47.9" y="45.2">RP1</text>
<text x="176" y="50.6" transform="rotate(-90 176 50.6)">L1</text>
<text x="179.8" y="50.1" transform="rotate(-90 179.8 50.1)">0</text>
<text x="48.4" y="57.9">82</text>
<text x="236.4" y="76.9">P2</text>
<text x="241.5" y="76.9">P3</text>
<text x="247.8" y="94.7">P4</text>
<text x="247.8" y="99.8">P6</text>
<text x="247.8" y="97.3">P5</text>
<text x="247.8" y="102.3">P7</text>
<text x="234.4" y="116.7" transform="rotate(-90 234.4 116.7)">D1</text>
<text x="239.5" y="117.8" transform="rotate(-90 239.5 117.8)">ESD5V0D3B-TP</text>
<text x="235.7" y="137" transform="rotate(-90 235.7 137)">D2</text>
<text x="239.5" y="136.8" transform="rotate(-90 239.5 136.8)">ESD5V0D3B-TP</text>
</g>
<g font-size="1.4" fill="#840000">
<text x="45.1" y="46.7">1</text>
<text x="52.7" y="46.7">8</text>
<text x="45.1" y="49.3">2</text>
<text x="45.1" y="51.8">3</text>
<text x="52.7" y="51.8">6</text>
<text x="52.7" y="49.3">7</text>
<text x="45.1" y="54.4">4</text>
<text x="52.7" y="54.4">5</text>
<text x="199.1" y="98.4" transform="rotate(-90 199.1 98.4)">5</text>
<text x="199.1" y="106" transform="rotate(-90 199.1 106)">3</text>
<text x="199.1" y="121.3" transform="rotate(-90 199.1 121.3)">5</text>
<text x="199.1" y="128.9" transform="rotate(-90 199.1 128.9)">3</text>
<text x="57.2" y="135.6">1</text>
<text x="63.5" y="135.6">2</text>
</g>
<g font-size="1.4" fill="#0000c2">
<text x="54" y="173.1">Version</text>
<text x="60.4" y="173.1">Detection</text>
<text x="68.4" y="173.1">V2.2</text>
<text x="14" y="182.2">Copyright</text>
<text x="14" y="183.9">This</text>
<text x="14" y="185.5">CERN</text>
<text x="18" y="183.9">documentation</text>
<text x="19" y="185.5">OHL</text>
<text x="22.2" y="182.2">Tinkerforge</text>
<text x="23" y="185.5">v.</text>
<text x="25.3" y="185.5">1.1.</text>
<text x="30.2" y="183.9">describes</text>
<text x="31.6" y="182.2">GmbH</text>
<text x="37" y="182.2">2023.</text>
<text x="38.4" y="183.9">Open</text>
<text x="43.2" y="183.9">Hardware</text>
<text x="51.3" y="183.9">and</text>
<text x="55.1" y="183.9">is</text>
<text x="57.4" y="183.9">licensed</text>
<text x="64.7" y="183.9">under</text>
<text x="70" y="183.9">the</text>
<text x="14" y="187.2">You</text>
<text x="14" y="188.8">CERN</text>
<text x="14" y="190.4">WITHOUT ANY EXPRESS</text>
<text x="17.7" y="187.2">may</text>
<text x="19" y="188.8">OHL</text>
<text x="21.8" y="187.2">redistribute</text>
<text x="23" y="188.8">v.1.1.</text>
<text x="28.2" y="188.8">(http://ohwr.org/cernohl).</text>
<text x="31.5" y="187.2">and</text>
<text x="33" y="190.4">OR IMPLIED</text>
<text x="35.3" y="187.2">modify</text>
<text x="41.4" y="187.2">this</text>
<text x="43.1" y="190.4">WARRANTY, INCLUDING</text>
<text x="45.2" y="187.2">documentation</text>
<text x="49.9" y="188.8">This</text>
<text x="53.9" y="188.8">documentation</text>
<text x="57.4" y="187.2">under</text>
<text x="61.3" y="190.4">OF</text>
<text x="62.7" y="187.2">the</text>
<text x="66.1" y="187.2">terms</text>
<text x="66.1" y="188.8">is</text>
<text x="68.4" y="188.8">distributed</text>
<text x="71.4" y="187.2">of</text>
<text x="14" y="192.1">MERCHANTABILITY,</text>
<text x="14" y="193.7">PARTICULAR</text>
<text x="14" y="195.3">conditions</text>
<text x="23.9" y="193.7">PURPOSE.</text>
<text x="28.7" y="192.1">SATISFACTORY QUALITY AND</text>
<text x="32.5" y="193.7">Please</text>
<text x="38.6" y="193.7">see</text>
<text x="42.2" y="193.7">the</text>
<text x="45.6" y="193.7">CERN</text>
<text x="50.6" y="193.7">OHL</text>
<text x="51.2" y="192.1">FITNESS</text>
<text x="54.6" y="193.7">v.1.1</text>
<text x="58.3" y="192.1">FOR</text>
<text x="59.3" y="193.7">for</text>
<text x="62.5" y="193.7">applicable</text>
</g>
<g font-size="1.1" fill="#008484">
<text x="41.9" y="31.1">VCC</text>
<text x="184.1" y="32.6">+5V</text>
<text x="80" y="57.8">VCC</text>
<text x="69.9" y="61.6">VCC</text>
<text x="236.4" y="78.1">TST</text>
<text x="241.5" y="78.1">TST</text>
<text x="198.1" y="92">+5V</text>
<text x="247.8" y="95.9">TST</text>
<text x="247.8" y="100.9">TST</text>
<text x="247.8" y="98.4">TST</text>
<text x="247.8" y="103.5">TST</text>
<text x="198.1" y="114.9">+5V</text>
<text x="54.6" y="132.7">VCC</text>
</g>
<g font-size=".7" fill="#008484">
<text x="199.8" y="103.4" transform="rotate(-90 199.8 103.4)">GND VCC</text>
<text x="199.8" y="126.2" transform="rotate(-90 199.8 126.2)">GND VCC</text>
</g>
</svg>
